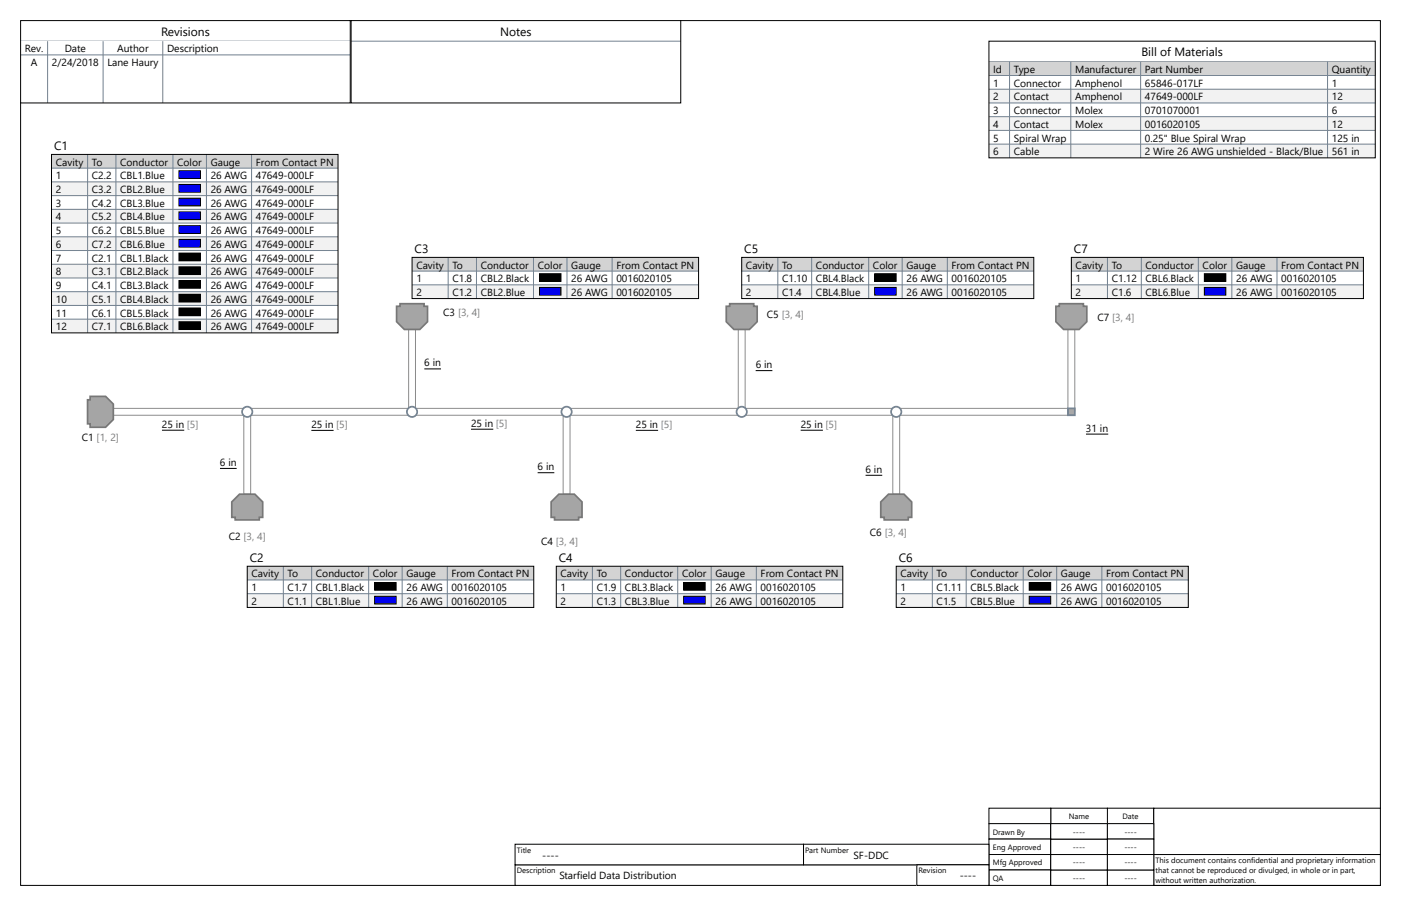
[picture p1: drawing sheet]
<svg xmlns="http://www.w3.org/2000/svg" width="432mm" height="279mm" viewBox="0 0 432 279" stroke-linecap="round" stroke-linejoin="round" font-family="sans-serif">
<path d="M6.4 6.3h419.1v266.7h-419.1z" fill="none" stroke="#000" stroke-width=".31"/>
<path d="M158.8 266.7h123.8v6.3h-123.8z" fill-rule="evenodd" fill="#fff"/>
<path d="M158.8 266.7h123.8v6.3h-123.8z" fill="none" stroke="#000" stroke-width=".31"/>
<path d="M341.3 249.2h14.3v4.8h-14.3z" fill-rule="evenodd" fill="#fff"/>
<path d="M341.3 249.2h14.3v4.8h-14.3z" fill="none" stroke="#000" stroke-width=".31"/>
<path d="M323.9 249.2h17.4v4.8h-17.4z" fill-rule="evenodd" fill="#fff"/>
<path d="M323.9 249.2h17.4v4.8h-17.4z" fill="none" stroke="#000" stroke-width=".31"/>
<path d="M304.8 249.2h19.1v4.8h-19.1z" fill-rule="evenodd" fill="#fff"/>
<path d="M304.8 249.2h19.1v4.8h-19.1z" fill="none" stroke="#000" stroke-width=".31"/>
<path d="M304.8 254h19.1v4.8h-19.1z" fill-rule="evenodd" fill="#fff"/>
<path d="M304.8 254h19.1v4.8h-19.1z" fill="none" stroke="#000" stroke-width=".31"/>
<path d="M304.8 258.8h19.1v4.7h-19.1z" fill-rule="evenodd" fill="#fff"/>
<path d="M304.8 258.8h19.1v4.7h-19.1z" fill="none" stroke="#000" stroke-width=".31"/>
<path d="M304.8 263.5h19.1v4.8h-19.1z" fill-rule="evenodd" fill="#fff"/>
<path d="M304.8 263.5h19.1v4.8h-19.1z" fill="none" stroke="#000" stroke-width=".31"/>
<path d="M304.8 268.3h19.1v4.7h-19.1z" fill-rule="evenodd" fill="#fff"/>
<path d="M304.8 268.3h19.1v4.7h-19.1z" fill="none" stroke="#000" stroke-width=".31"/>
<path d="M355.6 263.5h69.9v9.5h-69.9z" fill-rule="evenodd" fill="#fff"/>
<path d="M355.6 263.5h69.9v9.5h-69.9z" fill="none" stroke="#000" stroke-width=".31"/>
<path d="M247.7 260.3h57.1v6.4h-57.1z" fill-rule="evenodd" fill="#fff"/>
<path d="M247.7 260.3h57.1v6.4h-57.1z" fill="none" stroke="#000" stroke-width=".31"/>
<path d="M282.6 266.7h22.2v6.3h-22.2z" fill-rule="evenodd" fill="#fff"/>
<path d="M282.6 266.7h22.2v6.3h-22.2z" fill="none" stroke="#000" stroke-width=".31"/>
<path d="M158.8 260.3h88.9v6.4h-88.9z" fill-rule="evenodd" fill="#fff"/>
<path d="M158.8 260.3h88.9v6.4h-88.9z" fill="none" stroke="#000" stroke-width=".31"/>
<path d="M355.6 249.2h69.9v14.3h-69.9z" fill-rule="evenodd" fill="#fff"/>
<path d="M355.6 249.2h69.9v14.3h-69.9z" fill="none" stroke="#000" stroke-width=".31"/>
<path d="M323.9 268.3h17.4v4.7h-17.4z" fill-rule="evenodd" fill="#fff"/>
<path d="M323.9 268.3h17.4v4.7h-17.4z" fill="none" stroke="#000" stroke-width=".31"/>
<path d="M323.9 263.5h17.4v4.8h-17.4z" fill-rule="evenodd" fill="#fff"/>
<path d="M323.9 263.5h17.4v4.8h-17.4z" fill="none" stroke="#000" stroke-width=".31"/>
<path d="M323.9 258.8h17.4v4.7h-17.4z" fill-rule="evenodd" fill="#fff"/>
<path d="M323.9 258.8h17.4v4.7h-17.4z" fill="none" stroke="#000" stroke-width=".31"/>
<path d="M323.9 254h17.4v4.8h-17.4z" fill-rule="evenodd" fill="#fff"/>
<path d="M323.9 254h17.4v4.8h-17.4z" fill="none" stroke="#000" stroke-width=".31"/>
<path d="M341.3 254h14.3v4.8h-14.3z" fill-rule="evenodd" fill="#fff"/>
<path d="M341.3 254h14.3v4.8h-14.3z" fill="none" stroke="#000" stroke-width=".31"/>
<path d="M341.3 258.8h14.3v4.7h-14.3z" fill-rule="evenodd" fill="#fff"/>
<path d="M341.3 258.8h14.3v4.7h-14.3z" fill="none" stroke="#000" stroke-width=".31"/>
<path d="M341.3 268.3h14.3v4.7h-14.3z" fill-rule="evenodd" fill="#fff"/>
<path d="M341.3 268.3h14.3v4.7h-14.3z" fill="none" stroke="#000" stroke-width=".31"/>
<path d="M341.3 263.5h14.3v4.8h-14.3z" fill-rule="evenodd" fill="#fff"/>
<path d="M341.3 263.5h14.3v4.8h-14.3z" fill="none" stroke="#000" stroke-width=".31"/>
<path d="M304.8 12.7h119.1v36h-119.1z" fill-rule="evenodd" fill="#fff"/>
<path d="M304.8 19h119.1" fill="none" stroke="#708090" stroke-width=".31"/>
<path d="M304.8 19h119.1v4.3h-119.1z" fill-rule="evenodd" fill="#d3d3d3"/>
<path d="M304.8 23.3h119.1" fill="none" stroke="#708090" stroke-width=".31"/>
<path d="M304.8 27.5h119.1v4.2h-119.1z" fill-rule="evenodd" fill="#f2f2f2"/>
<path d="M304.8 27.5h119.1M304.8 31.7h119.1" fill="none" stroke="#708090" stroke-width=".31"/>
<path d="M304.8 36h119.1v4.2h-119.1z" fill-rule="evenodd" fill="#f2f2f2"/>
<path d="M304.8 36h119.1M304.8 40.2h119.1" fill="none" stroke="#708090" stroke-width=".31"/>
<path d="M304.8 44.4h119.1v4.3h-119.1z" fill-rule="evenodd" fill="#f2f2f2"/>
<path d="M311.2 19v29.7M330 19v29.7M351.6 19v29.7M409.2 19v29.7M304.8 44.4h119.1" fill="none" stroke="#708090" stroke-width=".31"/>
<path d="M304.8 12.7h119.1v36h-119.1z" fill="none" stroke="#000" stroke-width=".31"/>
<path d="M108.2 6.3h101.6v25.4h-101.6z" fill-rule="evenodd" fill="#fff"/>
<path d="M108.2 12.7h101.6" fill="none" stroke="#708090" stroke-width=".31"/>
<path d="M108.2 6.3h101.6v25.4h-101.6z" fill="none" stroke="#000" stroke-width=".31"/>
<path d="M6.4 6.3h101.6v25.4h-101.6z" fill-rule="evenodd" fill="#fff"/>
<path d="M6.4 12.7h101.6" fill="none" stroke="#708090" stroke-width=".31"/>
<path d="M6.4 12.7h101.6v4.2h-101.6z" fill-rule="evenodd" fill="#fff"/>
<path d="M6.4 16.9h101.6M14.7 12.7v19M31.8 12.7v19M50.2 12.7v19" fill="none" stroke="#708090" stroke-width=".31"/>
<path d="M6.4 6.3h101.6v25.4h-101.6z" fill="none" stroke="#000" stroke-width=".31"/>
<path d="M330.2 79.4h90v12.7h-90z" fill-rule="evenodd" fill="#fff"/>
<path d="M330.2 79.4h90v4.2h-90z" fill-rule="evenodd" fill="#d3d3d3"/>
<path d="M330.2 83.6h90" fill="none" stroke="#708090" stroke-width=".31"/>
<path d="M330.2 87.8h90v4.3h-90z" fill-rule="evenodd" fill="#f2f2f2"/>
<path d="M341.3 79.4v12.7M351.8 79.4v12.7M369.3 79.4v12.7M379.7 79.4v12.7M393.6 79.4v12.7M330.2 87.8h90" fill="none" stroke="#708090" stroke-width=".31"/>
<path d="M371.2 84.4h6.6v2.4h-6.6z" fill-rule="evenodd" fill="#000"/>
<path d="M371.2 84.4h6.6v2.4h-6.6z" fill="none" stroke="#000" stroke-width=".31"/>
<path d="M371.2 88.6h6.6v2.4h-6.6z" fill-rule="evenodd" fill="#00f"/>
<path d="M330.2 79.4h90v12.7h-90zM371.2 88.6h6.6v2.4h-6.6z" fill="none" stroke="#000" stroke-width=".31"/>
<path d="M276.2 174.6h90v12.7h-90z" fill-rule="evenodd" fill="#fff"/>
<path d="M276.2 174.6h90v4.3h-90z" fill-rule="evenodd" fill="#d3d3d3"/>
<path d="M276.2 178.9h90" fill="none" stroke="#708090" stroke-width=".31"/>
<path d="M276.2 183.1h90v4.2h-90z" fill-rule="evenodd" fill="#f2f2f2"/>
<path d="M287.4 174.6v12.7M297.8 174.6v12.7M315.4 174.6v12.7M325.7 174.6v12.7M339.6 174.6v12.7M276.2 183.1h90" fill="none" stroke="#708090" stroke-width=".31"/>
<path d="M317.2 179.7h6.6v2.3h-6.6z" fill-rule="evenodd" fill="#000"/>
<path d="M317.2 179.7h6.6v2.3h-6.6z" fill="none" stroke="#000" stroke-width=".31"/>
<path d="M317.2 183.9h6.6v2.4h-6.6z" fill-rule="evenodd" fill="#00f"/>
<path d="M276.2 174.6h90v12.7h-90zM317.2 183.9h6.6v2.4h-6.6z" fill="none" stroke="#000" stroke-width=".31"/>
<path d="M228.6 79.4h90v12.7h-90z" fill-rule="evenodd" fill="#fff"/>
<path d="M228.6 79.4h90v4.2h-90z" fill-rule="evenodd" fill="#d3d3d3"/>
<path d="M228.6 83.6h90" fill="none" stroke="#708090" stroke-width=".31"/>
<path d="M228.6 87.8h90v4.3h-90z" fill-rule="evenodd" fill="#f2f2f2"/>
<path d="M239.7 79.4v12.7M250.2 79.4v12.7M267.7 79.4v12.7M278.1 79.4v12.7M292 79.4v12.7M228.6 87.8h90" fill="none" stroke="#708090" stroke-width=".31"/>
<path d="M269.6 84.4h6.6v2.4h-6.6z" fill-rule="evenodd" fill="#000"/>
<path d="M269.6 84.4h6.6v2.4h-6.6z" fill="none" stroke="#000" stroke-width=".31"/>
<path d="M269.6 88.6h6.6v2.4h-6.6z" fill-rule="evenodd" fill="#00f"/>
<path d="M228.6 79.4h90v12.7h-90zM269.6 88.6h6.6v2.4h-6.6z" fill="none" stroke="#000" stroke-width=".31"/>
<path d="M171.5 174.6h88.3v12.7h-88.3z" fill-rule="evenodd" fill="#fff"/>
<path d="M171.5 174.6h88.3v4.3h-88.3z" fill-rule="evenodd" fill="#d3d3d3"/>
<path d="M171.5 178.9h88.3" fill="none" stroke="#708090" stroke-width=".31"/>
<path d="M171.5 183.1h88.3v4.2h-88.3z" fill-rule="evenodd" fill="#f2f2f2"/>
<path d="M182.6 174.6v12.7M191.3 174.6v12.7M208.9 174.6v12.7M219.2 174.6v12.7M233.1 174.6v12.7M171.5 183.1h88.3" fill="none" stroke="#708090" stroke-width=".31"/>
<path d="M210.7 179.7h6.6v2.3h-6.6z" fill-rule="evenodd" fill="#000"/>
<path d="M210.7 179.7h6.6v2.3h-6.6z" fill="none" stroke="#000" stroke-width=".31"/>
<path d="M210.7 183.9h6.6v2.4h-6.6z" fill-rule="evenodd" fill="#00f"/>
<path d="M171.5 174.6h88.3v12.7h-88.3zM210.7 183.9h6.6v2.4h-6.6z" fill="none" stroke="#000" stroke-width=".31"/>
<path d="M127 79.4h88.3v12.7h-88.3z" fill-rule="evenodd" fill="#fff"/>
<path d="M127 79.4h88.3v4.2h-88.3z" fill-rule="evenodd" fill="#d3d3d3"/>
<path d="M127 83.6h88.3" fill="none" stroke="#708090" stroke-width=".31"/>
<path d="M127 87.8h88.3v4.3h-88.3z" fill-rule="evenodd" fill="#f2f2f2"/>
<path d="M138.1 79.4v12.7M146.9 79.4v12.7M164.4 79.4v12.7M174.7 79.4v12.7M188.7 79.4v12.7M127 87.8h88.3" fill="none" stroke="#708090" stroke-width=".31"/>
<path d="M166.3 84.4h6.6v2.4h-6.6z" fill-rule="evenodd" fill="#000"/>
<path d="M166.3 84.4h6.6v2.4h-6.6z" fill="none" stroke="#000" stroke-width=".31"/>
<path d="M166.3 88.6h6.6v2.4h-6.6z" fill-rule="evenodd" fill="#00f"/>
<path d="M127 79.4h88.3v12.7h-88.3zM166.3 88.6h6.6v2.4h-6.6z" fill="none" stroke="#000" stroke-width=".31"/>
<path d="M76.2 174.6h88.3v12.7h-88.3z" fill-rule="evenodd" fill="#fff"/>
<path d="M76.2 174.6h88.3v4.3h-88.3z" fill-rule="evenodd" fill="#d3d3d3"/>
<path d="M76.2 178.9h88.3" fill="none" stroke="#708090" stroke-width=".31"/>
<path d="M76.2 183.1h88.3v4.2h-88.3z" fill-rule="evenodd" fill="#f2f2f2"/>
<path d="M87.3 174.6v12.7M96.1 174.6v12.7M113.6 174.6v12.7M123.9 174.6v12.7M137.9 174.6v12.7M76.2 183.1h88.3" fill="none" stroke="#708090" stroke-width=".31"/>
<path d="M115.5 179.7h6.6v2.3h-6.6z" fill-rule="evenodd" fill="#000"/>
<path d="M115.5 179.7h6.6v2.3h-6.6z" fill="none" stroke="#000" stroke-width=".31"/>
<path d="M115.5 183.9h6.6v2.4h-6.6z" fill-rule="evenodd" fill="#00f"/>
<path d="M76.2 174.6h88.3v12.7h-88.3zM115.5 183.9h6.6v2.4h-6.6z" fill="none" stroke="#000" stroke-width=".31"/>
<path d="M15.9 47.6h88.3v55.1h-88.3z" fill-rule="evenodd" fill="#fff"/>
<path d="M15.9 47.6h88.3v4.3h-88.3z" fill-rule="evenodd" fill="#d3d3d3"/>
<path d="M15.9 51.9h88.3" fill="none" stroke="#708090" stroke-width=".31"/>
<path d="M15.9 56.1h88.3v4.2h-88.3z" fill-rule="evenodd" fill="#f2f2f2"/>
<path d="M15.9 56.1h88.3M15.9 60.3h88.3" fill="none" stroke="#708090" stroke-width=".31"/>
<path d="M15.9 64.6h88.3v4.2h-88.3z" fill-rule="evenodd" fill="#f2f2f2"/>
<path d="M15.9 64.6h88.3M15.9 68.8h88.3" fill="none" stroke="#708090" stroke-width=".31"/>
<path d="M15.9 73h88.3v4.3h-88.3z" fill-rule="evenodd" fill="#f2f2f2"/>
<path d="M15.9 73h88.3M15.9 77.3h88.3" fill="none" stroke="#708090" stroke-width=".31"/>
<path d="M15.9 81.5h88.3v4.2h-88.3z" fill-rule="evenodd" fill="#f2f2f2"/>
<path d="M15.9 81.5h88.3M15.9 85.7h88.3" fill="none" stroke="#708090" stroke-width=".31"/>
<path d="M15.9 90h88.3v4.2h-88.3z" fill-rule="evenodd" fill="#f2f2f2"/>
<path d="M15.9 90h88.3M15.9 94.2h88.3" fill="none" stroke="#708090" stroke-width=".31"/>
<path d="M15.9 98.4h88.3v4.3h-88.3z" fill-rule="evenodd" fill="#f2f2f2"/>
<path d="M27 47.6v55.1M35.7 47.6v55.1M53.3 47.6v55.1M63.6 47.6v55.1M77.5 47.6v55.1M15.9 98.4h88.3" fill="none" stroke="#708090" stroke-width=".31"/>
<path d="M55.2 52.7h6.6v2.3h-6.6z" fill-rule="evenodd" fill="#00f"/>
<path d="M55.2 52.7h6.6v2.3h-6.6z" fill="none" stroke="#000" stroke-width=".31"/>
<path d="M55.2 56.9h6.6v2.4h-6.6z" fill-rule="evenodd" fill="#00f"/>
<path d="M55.2 56.9h6.6v2.4h-6.6z" fill="none" stroke="#000" stroke-width=".31"/>
<path d="M55.2 61.1h6.6v2.4h-6.6z" fill-rule="evenodd" fill="#00f"/>
<path d="M55.2 61.1h6.6v2.4h-6.6z" fill="none" stroke="#000" stroke-width=".31"/>
<path d="M55.2 65.4h6.6v2.3h-6.6z" fill-rule="evenodd" fill="#00f"/>
<path d="M55.2 65.4h6.6v2.3h-6.6z" fill="none" stroke="#000" stroke-width=".31"/>
<path d="M55.2 69.6h6.6v2.4h-6.6z" fill-rule="evenodd" fill="#00f"/>
<path d="M55.2 69.6h6.6v2.4h-6.6z" fill="none" stroke="#000" stroke-width=".31"/>
<path d="M55.2 73.8h6.6v2.4h-6.6z" fill-rule="evenodd" fill="#00f"/>
<path d="M15.9 47.6h88.3v55.1h-88.3zM55.2 73.8h6.6v2.4h-6.6zM55.2 78.1h6.6v2.3h-6.6zM55.2 82.3h6.6v2.4h-6.6zM55.2 86.5h6.6v2.4h-6.6zM55.2 90.8h6.6v2.3h-6.6zM55.2 95h6.6v2.4h-6.6zM55.2 99.2h6.6v2.4h-6.6z" fill="none" stroke="#000" stroke-width=".31"/>
<g fill="#000">
<path d="M55.2 78.1h6.6v2.3h-6.6z" fill-rule="evenodd"/>
<path d="M55.2 82.3h6.6v2.4h-6.6z" fill-rule="evenodd"/>
<path d="M55.2 86.5h6.6v2.4h-6.6z" fill-rule="evenodd"/>
<path d="M55.2 90.8h6.6v2.3h-6.6z" fill-rule="evenodd"/>
<path d="M55.2 95h6.6v2.4h-6.6z" fill-rule="evenodd"/>
<path d="M55.2 99.2h6.6v2.4h-6.6z" fill-rule="evenodd"/>
</g>
<path d="M275.2 127.1l1.8-.1 .3 .3v24.8l-.3 .3h-1.6l-.2-.3z" fill-rule="evenodd" fill="#fff"/>
<path d="M275.2 127.1l1.8-.1 .3 .3v24.8l-.3 .3h-1.6l-.2-.3z" fill="none" stroke="#8c8c8c" stroke-width=".31"/>
<path d="M276.3 126.1l53.6-.2 .3 .3v1.6l-.3 .3h-53.4l-.3-.3z" fill-rule="evenodd" fill="#fff"/>
<path d="M276.3 126.1l53.6-.2 .3 .3v1.6l-.3 .3h-53.4l-.3-.3z" fill="none" stroke="#8c8c8c" stroke-width=".31"/>
<path d="M329.2 101.7l1.8-.1 .3 .3v24.8l-.3 .3h-1.6l-.3-.3z" fill-rule="evenodd" fill="#fff"/>
<path d="M329.2 101.7l1.8-.1 .3 .3v24.8l-.3 .3h-1.6l-.3-.3z" fill="none" stroke="#8c8c8c" stroke-width=".31"/>
<path d="M329.1 125.9h2.2v2.2h-2.2z" fill-rule="evenodd" fill="#a9a9a9"/>
<path d="M329.1 125.9h2.2v2.2h-2.2z" fill="none" stroke="#708090" stroke-width=".53"/>
<path d="M227.6 101.7l1.8-.1 .3 .3v24.8l-.3 .3h-1.6l-.3-.3z" fill-rule="evenodd" fill="#fff"/>
<path d="M227.6 101.7l1.8-.1 .3 .3v24.8l-.3 .3h-1.6l-.3-.3z" fill="none" stroke="#8c8c8c" stroke-width=".31"/>
<path d="M228.6 126.1l47.4-.2 .2 .3v1.6l-.2 .3h-47.1l-.3-.3z" fill-rule="evenodd" fill="#fff"/>
<path d="M228.6 126.1l47.4-.2 .2 .3v1.6l-.2 .3h-47.1l-.3-.3z" fill="none" stroke="#8c8c8c" stroke-width=".31"/>
<path d="M173.6 127.1l1.8-.1 .3 .3v24.8l-.3 .3h-1.6l-.2-.3z" fill-rule="evenodd" fill="#fff"/>
<path d="M173.6 127.1l1.8-.1 .3 .3v24.8l-.3 .3h-1.6l-.2-.3z" fill="none" stroke="#8c8c8c" stroke-width=".31"/>
<path d="M174.7 126.1l53.6-.2 .3 .3v1.6l-.3 .3h-53.4l-.3-.3z" fill-rule="evenodd" fill="#fff"/>
<path d="M174.7 126.1l53.6-.2 .3 .3v1.6l-.3 .3h-53.4l-.3-.3z" fill="none" stroke="#8c8c8c" stroke-width=".31"/>
<path d="M126 101.7l1.8-.1 .3 .3v24.8l-.3 .3h-1.6l-.3-.3z" fill-rule="evenodd" fill="#fff"/>
<path d="M126 101.7l1.8-.1 .3 .3v24.8l-.3 .3h-1.6l-.3-.3z" fill="none" stroke="#8c8c8c" stroke-width=".31"/>
<path d="M127 126.1l47.4-.2 .2 .3v1.6l-.2 .3h-47.1l-.3-.3z" fill-rule="evenodd" fill="#fff"/>
<path d="M127 126.1l47.4-.2 .2 .3v1.6l-.2 .3h-47.1l-.3-.3z" fill="none" stroke="#8c8c8c" stroke-width=".31"/>
<path d="M75.2 127.1l1.8-.1 .3 .3v24.8l-.3 .3h-1.6l-.3-.3z" fill-rule="evenodd" fill="#fff"/>
<path d="M75.2 127.1l1.8-.1 .3 .3v24.8l-.3 .3h-1.6l-.3-.3z" fill="none" stroke="#8c8c8c" stroke-width=".31"/>
<path d="M76.2 126.1l50.5-.2 .3 .3v1.6l-.3 .3h-50.2l-.3-.3z" fill-rule="evenodd" fill="#fff"/>
<path d="M76.2 126.1l50.5-.2 .3 .3v1.6l-.3 .3h-50.2l-.3-.3z" fill="none" stroke="#8c8c8c" stroke-width=".31"/>
<path d="M35 126.1l40.9-.2 .3 .3v1.6l-.3 .3h-40.7l-.3-.3z" fill-rule="evenodd" fill="#fff"/>
<path d="M35 126.1l40.9-.2 .3 .3v1.6l-.3 .3h-40.7l-.3-.3z" fill="none" stroke="#8c8c8c" stroke-width=".31"/>
<path d="M325.4 94.5h1.1v-.8h7.4v.8h1.1v4.7l-2.4 2.4h-4.8l-2.4-2.4z" fill-rule="evenodd" fill="#a5a5a5"/>
<path d="M325.4 94.5h1.1v-.8h7.4v.8h1.1v4.7l-2.4 2.4h-4.8l-2.4-2.4z" fill="none" stroke="#787878" stroke-width=".53"/>
<path d="M271.5 154.8l2.3-2.4h4.8l2.4 2.4v4.7h-1.1v.8h-7.4v-.8h-1z" fill-rule="evenodd" fill="#a5a5a5"/>
<path d="M271.5 154.8l2.3-2.4h4.8l2.4 2.4v4.7h-1.1v.8h-7.4v-.8h-1z" fill="none" stroke="#787878" stroke-width=".53"/>
<path d="M223.8 94.5h1.1v-.8h7.4v.8h1.1v4.7l-2.4 2.4h-4.8l-2.4-2.4z" fill-rule="evenodd" fill="#a5a5a5"/>
<path d="M223.8 94.5h1.1v-.8h7.4v.8h1.1v4.7l-2.4 2.4h-4.8l-2.4-2.4z" fill="none" stroke="#787878" stroke-width=".53"/>
<path d="M169.9 154.8l2.3-2.4h4.8l2.4 2.4v4.7h-1.1v.8h-7.4v-.8h-1z" fill-rule="evenodd" fill="#a5a5a5"/>
<path d="M169.9 154.8l2.3-2.4h4.8l2.4 2.4v4.7h-1.1v.8h-7.4v-.8h-1z" fill="none" stroke="#787878" stroke-width=".53"/>
<path d="M122.2 94.5h1.1v-.8h7.4v.8h1.1v4.7l-2.4 2.4h-4.8l-2.4-2.4z" fill-rule="evenodd" fill="#a5a5a5"/>
<path d="M122.2 94.5h1.1v-.8h7.4v.8h1.1v4.7l-2.4 2.4h-4.8l-2.4-2.4z" fill="none" stroke="#787878" stroke-width=".53"/>
<path d="M71.4 154.8l2.4-2.4h4.8l2.4 2.4v4.7h-1.1v.8h-7.4v-.8h-1.1z" fill-rule="evenodd" fill="#a5a5a5"/>
<path d="M71.4 154.8l2.4-2.4h4.8l2.4 2.4v4.7h-1.1v.8h-7.4v-.8h-1.1z" fill="none" stroke="#787878" stroke-width=".53"/>
<path d="M27.8 122.2h4.7l2.4 2.4v4.8l-2.4 2.4h-4.7v-1.1h-.8v-7.4h.8z" fill-rule="evenodd" fill="#a5a5a5"/>
<path d="M27.8 122.2h4.7l2.4 2.4v4.8l-2.4 2.4h-4.7v-1.1h-.8v-7.4h.8z" fill="none" stroke="#787878" stroke-width=".53"/>
<circle cx="276.2" cy="127" r="1.59" fill="#fff"/>
<circle cx="276.2" cy="127" r="1.59" fill="none" stroke="#708090" stroke-width=".53"/>
<circle cx="228.6" cy="127" r="1.59" fill="#fff"/>
<circle cx="228.6" cy="127" r="1.59" fill="none" stroke="#708090" stroke-width=".53"/>
<circle cx="174.6" cy="127" r="1.59" fill="#fff"/>
<circle cx="174.6" cy="127" r="1.59" fill="none" stroke="#708090" stroke-width=".53"/>
<circle cx="127" cy="127" r="1.59" fill="#fff"/>
<circle cx="127" cy="127" r="1.59" fill="none" stroke="#708090" stroke-width=".53"/>
<circle cx="76.2" cy="127" r="1.59" fill="#fff"/>
<circle cx="76.2" cy="127" r="1.59" fill="none" stroke="#708090" stroke-width=".53"/>
<path d="M130.8 113.8h5.1M232.9 114.3h5.2M49.9 132.7h6.9M96 132.7h6.8M145.2 132.4h6.8M196 132.7h6.8M246.8 132.7h6.8M334.7 133.9h6.9M67.8 144.5h5.2M165.7 145.8h5.1M266.8 146.6h5.1" fill="none" stroke="#000" stroke-width=".31"/>
<g font-size="3.7">
<text x="49.6" y="11.1">Revisions</text>
<text x="154.2" y="11.1">Notes</text>
<text x="351.8" y="17.4">Bill of Materials</text>
<text x="16.7" y="46.3">C1</text>
<text x="127.8" y="78.1">C3</text>
<text x="229.4" y="78.1">C5</text>
<text x="331" y="78.1">C7</text>
<text x="77" y="173.3">C2</text>
<text x="172.2" y="173.3">C4</text>
<text x="277" y="173.3">C6</text>
</g>
<g font-size="3.2">
<text x="7.7" y="16.1">Rev.</text>
<text x="19.9" y="16.1">Date</text>
<text x="36.1" y="16.1">Author</text>
<text x="51.5" y="16.1">Description</text>
<text x="9.5" y="20.4">A</text>
<text x="16" y="20.4">2/24/2018</text>
<text x="33.1" y="20.4">Lane Haury</text>
<text x="306.1" y="22.5">Id</text>
<text x="312.5" y="22.5">Type</text>
<text x="331.4" y="22.5">Manufacturer</text>
<text x="352.9" y="22.5">Part Number</text>
<text x="410.5" y="22.5">Quantity</text>
<text x="306.1" y="26.7">1</text>
<text x="312.5" y="26.7">Connector</text>
<text x="331.4" y="26.7">Amphenol</text>
<text x="352.9" y="26.7">65846-017LF</text>
<text x="410.5" y="26.7">1</text>
<text x="306.1" y="30.9">2</text>
<text x="306.1" y="35.2">3</text>
<text x="312.5" y="30.9">Contact</text>
<text x="312.5" y="35.2">Connector</text>
<text x="331.4" y="30.9">Amphenol</text>
<text x="331.4" y="35.2">Molex</text>
<text x="352.9" y="30.9">47649-000LF</text>
<text x="352.9" y="35.2">0701070001</text>
<text x="410.5" y="30.9">12</text>
<text x="410.5" y="35.2">6</text>
<text x="306.1" y="39.4">4</text>
<text x="312.5" y="39.4">Contact</text>
<text x="331.4" y="39.4">Molex</text>
<text x="352.9" y="39.4">0016020105</text>
<text x="410.5" y="39.4">12</text>
<text x="306.1" y="43.6">5</text>
<text x="306.1" y="47.9">6</text>
<text x="312.5" y="43.6">Spiral Wrap</text>
<text x="312.5" y="47.9">Cable</text>
<text x="352.9" y="43.6">0.25&quot; Blue Spiral Wrap</text>
<text x="352.9" y="47.9">2 Wire 26 AWG unshielded - Black/Blue</text>
<text x="410.5" y="43.6">125 in</text>
<text x="410.5" y="47.9">561 in</text>
<text x="17.2" y="51.1">Cavity</text>
<text x="28.3" y="51.1">To</text>
<text x="37.1" y="51.1">Conductor</text>
<text x="54.6" y="51.1">Color</text>
<text x="64.9" y="51.1">Gauge</text>
<text x="78.9" y="51.1">From Contact PN</text>
<text x="17.2" y="55.3">1</text>
<text x="17.2" y="59.5">2</text>
<text x="28.3" y="55.3">C2.2</text>
<text x="28.3" y="59.5">C3.2</text>
<text x="37.1" y="55.3">CBL1.Blue</text>
<text x="37.1" y="59.5">CBL2.Blue</text>
<text x="64.9" y="55.3">26 AWG</text>
<text x="64.9" y="59.5">26 AWG</text>
<text x="78.9" y="55.3">47649-000LF</text>
<text x="78.9" y="59.5">47649-000LF</text>
<text x="17.2" y="63.8">3</text>
<text x="28.3" y="63.8">C4.2</text>
<text x="37.1" y="63.8">CBL3.Blue</text>
<text x="64.9" y="63.8">26 AWG</text>
<text x="78.9" y="63.8">47649-000LF</text>
<text x="17.2" y="68">4</text>
<text x="28.3" y="68">C5.2</text>
<text x="37.1" y="68">CBL4.Blue</text>
<text x="64.9" y="68">26 AWG</text>
<text x="78.9" y="68">47649-000LF</text>
<text x="17.2" y="72.2">5</text>
<text x="17.2" y="76.5">6</text>
<text x="28.3" y="72.2">C6.2</text>
<text x="28.3" y="76.5">C7.2</text>
<text x="37.1" y="72.2">CBL5.Blue</text>
<text x="37.1" y="76.5">CBL6.Blue</text>
<text x="64.9" y="72.2">26 AWG</text>
<text x="64.9" y="76.5">26 AWG</text>
<text x="78.9" y="72.2">47649-000LF</text>
<text x="78.9" y="76.5">47649-000LF</text>
<text x="17.2" y="80.7">7</text>
<text x="28.3" y="80.7">C2.1</text>
<text x="37.1" y="80.7">CBL1.Black</text>
<text x="64.9" y="80.7">26 AWG</text>
<text x="78.9" y="80.7">47649-000LF</text>
<text x="128.3" y="82.8">Cavity</text>
<text x="139.5" y="82.8">To</text>
<text x="148.2" y="82.8">Conductor</text>
<text x="165.8" y="82.8">Color</text>
<text x="176.1" y="82.8">Gauge</text>
<text x="190" y="82.8">From Contact PN</text>
<text x="229.9" y="82.8">Cavity</text>
<text x="241.1" y="82.8">To</text>
<text x="251.5" y="82.8">Conductor</text>
<text x="269.1" y="82.8">Color</text>
<text x="279.4" y="82.8">Gauge</text>
<text x="293.3" y="82.8">From Contact PN</text>
<text x="331.5" y="82.8">Cavity</text>
<text x="342.7" y="82.8">To</text>
<text x="353.1" y="82.8">Conductor</text>
<text x="370.7" y="82.8">Color</text>
<text x="381" y="82.8">Gauge</text>
<text x="394.9" y="82.8">From Contact PN</text>
<text x="17.2" y="84.9">8</text>
<text x="17.2" y="89.2">9</text>
<text x="28.3" y="84.9">C3.1</text>
<text x="28.3" y="89.2">C4.1</text>
<text x="37.1" y="84.9">CBL2.Black</text>
<text x="37.1" y="89.2">CBL3.Black</text>
<text x="64.9" y="84.9">26 AWG</text>
<text x="64.9" y="89.2">26 AWG</text>
<text x="78.9" y="84.9">47649-000LF</text>
<text x="78.9" y="89.2">47649-000LF</text>
<text x="128.3" y="87">1</text>
<text x="139.5" y="87">C1.8</text>
<text x="148.2" y="87">CBL2.Black</text>
<text x="176.1" y="87">26 AWG</text>
<text x="190" y="87">0016020105</text>
<text x="229.9" y="87">1</text>
<text x="241.1" y="87">C1.10</text>
<text x="251.5" y="87">CBL4.Black</text>
<text x="279.4" y="87">26 AWG</text>
<text x="293.3" y="87">0016020105</text>
<text x="331.5" y="87">1</text>
<text x="342.7" y="87">C1.12</text>
<text x="353.1" y="87">CBL6.Black</text>
<text x="381" y="87">26 AWG</text>
<text x="394.9" y="87">0016020105</text>
<text x="17.2" y="93.4">10</text>
<text x="28.3" y="93.4">C5.1</text>
<text x="37.1" y="93.4">CBL4.Black</text>
<text x="64.9" y="93.4">26 AWG</text>
<text x="78.9" y="93.4">47649-000LF</text>
<text x="128.3" y="91.3">2</text>
<text x="139.5" y="91.3">C1.2</text>
<text x="148.2" y="91.3">CBL2.Blue</text>
<text x="176.1" y="91.3">26 AWG</text>
<text x="190" y="91.3">0016020105</text>
<text x="229.9" y="91.3">2</text>
<text x="241.1" y="91.3">C1.4</text>
<text x="251.5" y="91.3">CBL4.Blue</text>
<text x="279.4" y="91.3">26 AWG</text>
<text x="293.3" y="91.3">0016020105</text>
<text x="331.5" y="91.3">2</text>
<text x="342.7" y="91.3">C1.6</text>
<text x="353.1" y="91.3">CBL6.Blue</text>
<text x="381" y="91.3">26 AWG</text>
<text x="394.9" y="91.3">0016020105</text>
<text x="17.2" y="97.6">11</text>
<text x="17.2" y="101.9">12</text>
<text x="28.3" y="97.6">C6.1</text>
<text x="28.3" y="101.9">C7.1</text>
<text x="37.1" y="97.6">CBL5.Black</text>
<text x="37.1" y="101.9">CBL6.Black</text>
<text x="64.9" y="97.6">26 AWG</text>
<text x="64.9" y="101.9">26 AWG</text>
<text x="78.9" y="97.6">47649-000LF</text>
<text x="78.9" y="101.9">47649-000LF</text>
<text x="136.6" y="97.4">C3 [3, 4]</text>
<text x="236.4" y="98.2">C5 [3, 4]</text>
<text x="338.2" y="98.9">C7 [3, 4]</text>
<text x="130.8" y="113">6 in</text>
<text x="232.9" y="113.5">6 in</text>
<text x="49.9" y="131.9">25 in [5]</text>
<text x="96" y="131.9">25 in [5]</text>
<text x="145.2" y="131.6">25 in [5]</text>
<text x="196" y="131.9">25 in [5]</text>
<text x="246.8" y="131.9">25 in [5]</text>
<text x="25.2" y="136">C1 [1, 2]</text>
<text x="334.7" y="133.1">31 in</text>
<text x="67.8" y="143.7">6 in</text>
<text x="165.7" y="145">6 in</text>
<text x="266.8" y="145.8">6 in</text>
<text x="70.5" y="166.7">C2 [3, 4]</text>
<text x="268.1" y="165.4">C6 [3, 4]</text>
<text x="166.8" y="168">C4 [3, 4]</text>
<text x="77.5" y="178.1">Cavity</text>
<text x="88.7" y="178.1">To</text>
<text x="97.4" y="178.1">Conductor</text>
<text x="115" y="178.1">Color</text>
<text x="125.3" y="178.1">Gauge</text>
<text x="139.2" y="178.1">From Contact PN</text>
<text x="172.8" y="178.1">Cavity</text>
<text x="183.9" y="178.1">To</text>
<text x="192.6" y="178.1">Conductor</text>
<text x="210.2" y="178.1">Color</text>
<text x="220.5" y="178.1">Gauge</text>
<text x="234.4" y="178.1">From Contact PN</text>
<text x="277.5" y="178.1">Cavity</text>
<text x="288.7" y="178.1">To</text>
<text x="299.1" y="178.1">Conductor</text>
<text x="316.7" y="178.1">Color</text>
<text x="327" y="178.1">Gauge</text>
<text x="340.9" y="178.1">From Contact PN</text>
<text x="77.5" y="182.3">1</text>
<text x="88.7" y="182.3">C1.7</text>
<text x="97.4" y="182.3">CBL1.Black</text>
<text x="125.3" y="182.3">26 AWG</text>
<text x="139.2" y="182.3">0016020105</text>
<text x="172.8" y="182.3">1</text>
<text x="183.9" y="182.3">C1.9</text>
<text x="192.6" y="182.3">CBL3.Black</text>
<text x="220.5" y="182.3">26 AWG</text>
<text x="234.4" y="182.3">0016020105</text>
<text x="277.5" y="182.3">1</text>
<text x="288.7" y="182.3">C1.11</text>
<text x="299.1" y="182.3">CBL5.Black</text>
<text x="327" y="182.3">26 AWG</text>
<text x="340.9" y="182.3">0016020105</text>
<text x="77.5" y="186.5">2</text>
<text x="88.7" y="186.5">C1.1</text>
<text x="97.4" y="186.5">CBL1.Blue</text>
<text x="125.3" y="186.5">26 AWG</text>
<text x="139.2" y="186.5">0016020105</text>
<text x="172.8" y="186.5">2</text>
<text x="183.9" y="186.5">C1.3</text>
<text x="192.6" y="186.5">CBL3.Blue</text>
<text x="220.5" y="186.5">26 AWG</text>
<text x="234.4" y="186.5">0016020105</text>
<text x="277.5" y="186.5">2</text>
<text x="288.7" y="186.5">C1.5</text>
<text x="299.1" y="186.5">CBL5.Blue</text>
<text x="327" y="186.5">26 AWG</text>
<text x="340.9" y="186.5">0016020105</text>
<text x="167.2" y="264.8">----</text>
<text x="263.1" y="264.8">SF-DDC</text>
<text x="172.4" y="271.2">Starfield Data Distribution</text>
<text x="295.8" y="271.2">----</text>
</g>
<g font-size="2.4">
<text x="306" y="257.4">Drawn By</text>
<text x="329.4" y="252.6">Name</text>
<text x="330.7" y="257.4">----</text>
<text x="346" y="252.6">Date</text>
<text x="346.6" y="257.4">----</text>
<text x="159.3" y="262.9">Title</text>
<text x="248.2" y="262.9">Part Number</text>
<text x="306" y="262.1">Eng Approved</text>
<text x="330.7" y="262.1">----</text>
<text x="346.6" y="262.1">----</text>
<text x="159.3" y="269.3">Description</text>
<text x="283.1" y="269.3">Revision</text>
<text x="306" y="266.9">Mfg Approved</text>
<text x="330.7" y="266.9">----</text>
<text x="346.6" y="266.9">----</text>
<text x="356.1" y="266.1">This document contains confidential and proprietary information</text>
<text x="356.1" y="269.3">that cannot be reproduced or divulged, in whole or in part,</text>
<text x="306" y="271.7">QA</text>
<text x="330.7" y="271.7">----</text>
<text x="346.6" y="271.7">----</text>
<text x="356.1" y="272.4">without written authorization.</text>
</g>
</svg>
